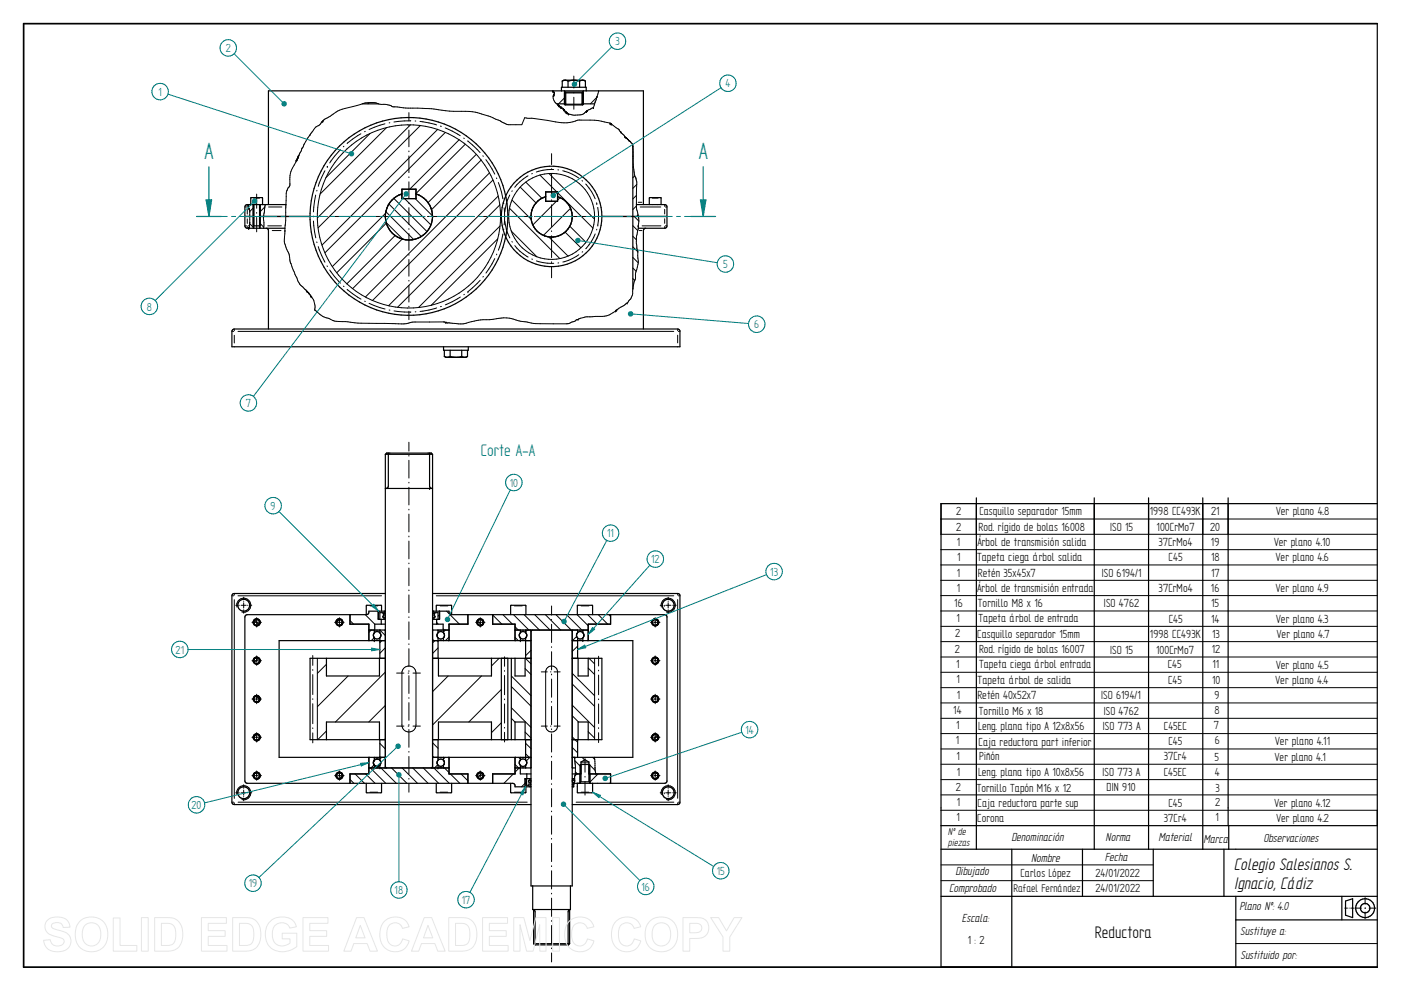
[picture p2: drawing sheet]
<svg xmlns="http://www.w3.org/2000/svg" width="594mm" height="420mm" viewBox="0 0 594 420" stroke-linecap="round" stroke-linejoin="round" font-family="sans-serif">
<path d="M584 10h-574v400h574" fill="none" stroke="#000" stroke-width=".72"/>
<g fill="none" stroke="#000" stroke-width=".51">
<path d="M238.1 38.5v-1.5h10.5v1.5M238.4 34.4a2.17 2.17 0 0 1 2.5 0M238.4 34.4l.7-.4h8.5l.6 .4M238.4 34.4v2.6M239.3 39.4h8M239.3 38.5l.3 .5M239.3 39.4v4.8M239.6 39h7.5M239.6 39l-.3 .4M239.9 39.4v4.6h-3.8M240.9 34.4v2.6M242.7 34l-1.8 .4"/>
<path d="M243 34l2.8 .4M245.8 34.4a2.17 2.17 0 0 1 2.4 0M245.8 34.4v2.6M246.8 39.4v4.6h5.4M247.1 39l.2 .4M247.3 38.5l-.2 .5M247.3 39.4v4.8M248.2 34.4v2.6M153.6 44h6.8M239.3 44.2h8M239.3 44.2l.3 .3h7.5l.2-.3M268.3 61.8v60.8"/>
<path d="M103.8 91.8h3.8M106.3 86.7v-2.7l.3-.2h4.7v2.9M107.4 86.7v8.8l.2 .3h2.5l.3-.3v-8.8M107.6 86.7v10.1M110.1 86.7v10.1M110.1 91.8h21.4M112.9 96.8l.7 .3 .2 .6v41.8M113.8 86.7v-48.2h159v48.2M121.2 86.7h-16.3l-.8 .3-.3 .8v8l.7 .9 16.3 .1M170.4 80.2h6v4h-6zM170.4 82.2a10 10 0 0 0-5.1 15.4 10 10 0 0 0 16.2 0 10 10 0 0 0-5.1-15.4M231.4 81.4h5v3.9h-5z"/>
<path d="M231.4 83.4a8.8 8.8 0 0 0-4.6 13.5 8.8 8.8 0 0 0 14.2 0 8.8 8.8 0 0 0-4.6-13.5M255.2 91.8h27.6M269.9 86.7h11.9l.8 .3 .2 .8v8l-.2 .7-.8 .3h-11.1M273.8 96.8l-.7 .3-.3 .6v41.8M275.3 86.7v-2.7l.3-.2h4.7v2.9M98.6 139.8l.7-.3h188.1l.9 .6v6.9h-190v-6.5zM188.1 147v1.5h10.5v-1.5M188.4 151.1l.7 .4h8.5l.6-.4M188.4 151.1a2.17 2.17 0 0 0 2.5 0M188.4 148.5v2.6M190.9 151.1l1.5 .4M190.9 148.5v2.6"/>
<path d="M192.7 151.5h.3M195.8 151.1l-2.5 .4M195.8 151.1a2.17 2.17 0 0 0 2.4 0M195.8 148.5v2.6M198.2 148.5v2.6M414 350.1v9.9M464 350.1v9.9M487 350.1v9.9M510 350.1v9.9M521 350.1v9.9M584 350.1h-185v59.9h185M399 360h185"/>
<path d="M429 360v50M459 360v20M489 360v20M519 360v20M399 380h185M524 380v30M524 390h60M569 380v10M570.6 382l3-1v8l-3-1z"/>
<circle cx="173.4" cy="91.8" r="41.9"/>
<circle cx="233.9" cy="91.8" r="21.3"/>
<circle cx="578.9" cy="385" r="2"/>
<circle cx="578.9" cy="385" r="4"/>
</g>
<g fill="none" stroke="#000" stroke-width=".42">
<path d="M234.4 38.5h.1M234.5 38.7h.1M234.5 38.6h.1M234.6 38.7h.1M234.6 38.7l.4 .5M235 39.2h.1M235 39.2l-.1 .9M239.3 38.5v5.5M239.6 39v5.5M243.3 32.3v5M243.3 39.1v.3M247.1 39v5.5"/>
<path d="M247.3 38.5v5.5M253.9 38.5l-.7 2.4M136.5 51.6h.1M136.5 51.6a5.1 5.1 0 0 1-2.8 2.5l-2.2 3a25 25 0 0 0-3.8 7l-1 1.8M136.6 51.6h.1M136.9 51.3h.1M136.9 51.3l-.3 .3M137 51.3l.7-.8 6.2-3.8 7.4-2a13.9 13.9 0 0 1 10.5-.4 8.8 8.8 0 0 1 5 1l5.3 .5 10.9 .3 7.6 1 6.7 .1a41.2 41.2 0 0 1 16.9 5.2l1.4 .5h5.7l1.2-3 1.4 .3a61.5 61.5 0 0 1 13.5 1.7 17.7 17.7 0 0 0 8.3-1 37.5 37.5 0 0 1 12.9 1.3h.1M153 56.7l-5.8 4.1M154.9 55.7l-.3 .1M156.5 43.5l-.5 .5M156.9 56.6l-18.6 18.7"/>
<path d="M163.2 52.5l-6.7 2.4M163.9 54.1l-28.1 28.2M165.3 52l-.3 .1M173.4 47.8v3.5M173.4 53v.3M173.4 55.2v7M174.1 52.9l-39.5 39.5M174.2 51.2l-7.2 .5M176 51.3h.3M178.1 51.5l7 1.5M178.3 53.2l-43.4 43.4M185.6 54.9l-49.1 49"/>
<path d="M186.8 53.5l.3 .1M188.8 54.2l6.3 3.3M188.8 56.1l-51 51.1M194.6 59.2a38.9 38.9 0 0 1 9.5 56.4 38.9 38.9 0 0 1-57 4.8M194.6 59.2a38.9 38.9 0 0 0-51.9 8.7 38.9 38.9 0 0 0 4.4 52.5M194.7 59.3l-21 20.9M196.6 58.5l.3 .2M198.3 59.8l5.3 4.9M234.7 40.4h.1M234.7 40.4a3.5 3.5 0 0 0 2.1 4M234.8 40.3h.1M234.8 40.2h.1"/>
<path d="M236.6 44.4h.1M236.8 44.5h.1M236.8 44.6h.1M236.9 44.7h.1M236.9 44.7h.2M237.1 44.9h.1M237.1 44.8h.1M237.1 44.9l.2 .1M237.3 45h.1M237.4 45h.1M237.4 45l.5 .4M237.9 45.5h.1"/>
<path d="M237.9 45.4h.1M238 45.5h.1M238 45.6h.1M238 45.6l.7 .3M238.8 46h.1M238.8 46l.2 .3M239 46.4h.1M239.1 46.5h.1M239.2 46.6h.1M239.2 46.5h.1M239.2 46.6l.4 .5M239.3 41.5l-2.5 2.5"/>
<path d="M239.6 47.1h.1M239.6 47.2h.1M239.6 47.2l.4 .3M240.1 47.5h.1M240.2 47.6h.1M240.2 47.7h.1M240.3 47.8h.1M240.3 47.8l.2 .1M240.5 47.9l.1 .1M240.6 48h.1M240.6 48l.4 .3M241.1 48.3h.1"/>
<path d="M243.3 41.2v5.1M248.5 47.2a6 6 0 0 1-6.2 1.4l-1.2-.3M248.6 47.2h.1M248.7 47.2h.1M248.7 47.1h.1M249.1 46.9l-.4 .2M249.1 46.8h.1M251.6 45.6h.1M251.6 45.6l-2.5 1.2M251.7 45.6h.1M253 41.3l-2.6 2.7M253.1 40.9l-1.4 4.7"/>
<path d="M253.2 40.9h.1M258.7 52.2h.1M258.7 52.5h.1M258.8 52.2l-.1 .3M258.8 52.5l.5 .2M259.3 52.7h.1M259.4 52.7l3 2.1 .9 1.2M263.3 56h.1M263.3 56l1.6 2M264.9 58h.1M264.9 58l.4 .3M265.3 58.3h.1"/>
<path d="M265.4 58.3l1.4 1.3M266.6 59.6h.1M266.8 59.6h.1M266.8 59.6l1.5 1.7 .1 1.9a35.1 35.1 0 0 0 1 11.9l.6 1.9v1.2M125.6 67.9h.1M125.6 67.9v.6a13.6 13.6 0 0 0-2.7 10.2l-.9 1.4-.6 1.9-.6 15.8M126 67.7h.1M126 67.2h.1M126 67.7l-.4 .2M126 67.2l.1 .5M126.1 67.1h.1M126.2 66.8h.1"/>
<path d="M126.2 66.8l.1 .3M126.2 66.8h.2M126.3 67.1h-.1M126.4 66.3h.1M126.4 66.3v.2M126.4 66.8h.1M126.6 66h.1M126.6 66l-.2 .2M137.8 72.4l-2.8 6.6M138.8 70.5h.1M138.8 70.5l-.1 .3M144.3 63.5l-4.5 5.6"/>
<path d="M145.8 62l-.2 .2M173.4 64v.3M173.4 66.1v7.1M173.4 75v.3M173.4 77.1v7.1M197.3 61.1l-20.9 20.9M202 65.4l-20.5 20.5M204 67.9l-21 21M204.8 66l.1 .3M206 67.7l3.8 6.1M207.6 73.3l-52.7 52.6M209 76.3l-51 51.1"/>
<path d="M210.5 75.4l.1 .3M211.3 77.4l2 6.9M220.6 79.3l6.7 6.7M223 77.2l6.8 6.9M223.9 74.5l-3.4 2.5-2.2 2.4M225.8 73.6l-.3 .1M228.9 74.2l7.2 7.2M232.8 73.6l19.3 19.3M233.9 71.8l-3.7 .4-2.8 .7M233.9 71.8l.9 .1M233.9 65.2v4.6M233.9 71.5v.4"/>
<path d="M233.9 73.7v9.2M236.6 72l.3 .1M238.6 72.4l2.5 .8 4.3 2.3M246.8 76.6l.3 .2M248.4 78l2.5 3.3 1.5 3M268.5 66.3l-.2 .1M268.6 70.7l-.3 .2M269.1 74.5l-.8 .9M270 78.2l-1.7 1.7M270 78.2l-.1 9.6 .9 4.9-.2 3M104.1 95.8h.5M104.1 87.8h.5"/>
<path d="M104.9 87v.5M104.9 88.8v2M104.9 92.8v1.9M104.9 96.1v.4M105 87.8h.2M105.1 95.8h.5M105.3 86.7l.6 3-.1 6.5M105.4 96.6h.1M105.5 96.5h.1M105.5 96.6h.1M105.6 88.4h.1M105.6 88.5h.1"/>
<path d="M105.6 96.4h.1M105.7 96.4h.1M105.7 96.3h.1M105.8 96.2h.1M105.9 94.8l1.7 1.8M107.3 91.8l.3 .3M107.4 86.7v10.1M107.6 88l-1.7 1.7M107.6 84h2.5M107.6 86.7v9.1M108.8 82.3v6M108.8 90.1v.3"/>
<path d="M108.8 92.2v6.1M110.1 94.5l1.7 1.8M110.1 86.7v9.1M110.4 86.7v10.1M111.8 91.8h.1M111.8 91.7h.1M111.8 91.8v5M112.3 87.8l-2.2 2.2M112.3 87.8l-.5 3.9M112.5 86.7l-.2 1.1M113.5 95.8h5.8M113.9 87.8h5.6"/>
<path d="M115.4 97.7h3.8M120.8 97.9h.1M120.8 97.9v1.2a13 13 0 0 0 1.8 8.7 31.8 31.8 0 0 0 5.2 13.4l2.1 2.2M131.6 91.8h5.1M132.9 91.6v.3M132.9 93.7l1 7.1M133.9 82.7l-1 7.1M134.4 80.7l-.1 .3M138.5 91.8h.3M140.6 91.8h10M152.4 91.8h.3M154.5 91.8h10"/>
<path d="M163.5 90.4l-22.6 22.6M163.6 89.7l11.8 11.9M163.8 94.4l7 7M163.8 94.6l-21 21.1M164.9 86.5l13.7 13.7M166.3 91.8h.3M167 84.1l14.1 14.1M167.5 99.9l-20.4 20.4M168.4 91.8h9M169.8 82.4l.6 .6M171.6 84.2l11.1 11.1M173.4 86v.3"/>
<path d="M173.4 88.1v7.1M173.4 96.9v.3M173.4 99v7.1M176.1 84.2l7.3 7.3M179.2 91.8h.3M181.3 91.8h8M191 91.8h.3M193.2 91.8h7.9M202.9 91.8h.3M205 91.8h8M211.3 83.1l-46.5 46.5M211.9 86.9l-43.3 43.4"/>
<path d="M212 95.8l-34.5 34.6M213.3 99.2l-2 6.9M213.6 86.1v.3M213.6 97.1v.3M213.8 88.1v7.2M214 91.6v.3M214.1 93.7a18.6 18.6 0 0 0 2.1 7.2M214.8 91.8h.3M216 88.3l21.4 21.3M216.1 82.7v.2a18.4 18.4 0 0 0-2 6.9M216.8 98l10.9 10.9M216.9 91.8h8"/>
<path d="M217.1 84.8l8.1 8.2M217.2 80.9l-.2 .3M226.7 91.8h.3M228.8 91.8h8M233.9 84.7v.3M233.9 86.8v9.3M233.9 97.9v.3M233.9 99.9v9.3M235.9 85.3l-10 10.1M236.4 81.7l15 15M237.5 83.8l-1.1 1.1M238.5 91.8h.3"/>
<path d="M239.6 98.4l6.7 6.7M240.7 91.8h7.9M241.6 95.9l6.8 6.8M241.9 88.3l-11.4 11.5M250.4 91.8h.3M252.4 99.2l-1.5 3-2.5 3.3M252.5 91.8h4M253 86l.1 .3M253.1 86.3h.1M253.1 97.2l-.1 .3M253.5 95.4h.1M253.5 88v.1a20 20 0 0 1 0 7.3"/>
<path d="M268.3 95.7l2.1 2M268.9 91.8l2 1.9M269.9 86.7h.1M269.9 82.8l-1.6 1.6M269.9 87.3l-1.6 1.6M270.4 97.7a18.6 18.6 0 0 0 .1 9M270.5 91.1l-.5 .7M270.6 95.7h.1M270.6 85.8h1.5M270.6 95.8l-.2 1.9M271.1 97.7h1.1M271.5 87.8h8.7"/>
<path d="M272.3 95.8h7.9M276.6 84h2.5M281.8 87v.5M281.8 88.8v1.9M281.8 92.8v1.9M281.8 96.1v.4M282.1 95.8h.5M282.1 87.8h.5M134.3 102.6l.1 .3M135 104.6l2.8 6.6M138.7 112.7l.1 .3M139.8 114.5l4.5 5.6"/>
<path d="M170.6 101.3l-21.1 21.1M173.4 107.9v.3M173.4 110v7.1M173.4 118.9v.3M203.6 118.8l-5.2 4.9M205 117.2l-.2 .2M209.8 109.6l-3.7 6.2M210.6 107.7v.3M211.1 101.3l-28.2 28.1M217.1 102.4l.1 .3M218.3 104.1a18 18 0 0 0 5.6 4.9M225.5 109.8l.3 .1"/>
<path d="M227.5 110.6l4.6 1h2.7M232.7 100.4l8.2 8.2M233.9 111v.3M233.9 113.1v4.7M236.9 111.5h-.3M245.4 108l-4.3 2.4-2.4 .7M247.1 106.7l-.3 .2M268.3 100.2l1.6 1.5M268.3 104.6l2.2 2.1M268.3 109.1l2.3 2.3M268.3 113.6l1.4 1.4M268.3 118.1l.8 .8"/>
<path d="M269.1 119l-.8 3.9a6.7 6.7 0 0 1-2.4 5.6M270.5 106.7l-.1 1.7a12 12 0 0 1-.9 7.5v2.1l-.4 1M99.3 139.7v.5M130 123.4h.1M130 123.4l.9 .8M131 124.2h.1M131 124.2l.7 1-.1 .3M131.7 125.6h.1M131.7 125.6l.5 .5a7.2 7.2 0 0 1 1.3 5.1v.2M133.5 131.4v.1M133.5 131.5h.1a12.3 12.3 0 0 0 6.6 3.9 9.2 9.2 0 0 0 6.3 1l5.3 .6 18.5 .3 5.3-.8 13.2 .2M145.6 121.3l.3 .2"/>
<path d="M147.2 122.7l5.9 4.1M154.6 127.7l.3 .1M156.5 128.6l6.8 2.4M165 131.4l.3 .1M167.1 131.8l7.1 .5M173.4 121v7.1M173.4 129.8v.4M173.4 132v3.5M176.1 132.2h.3M185.2 130.6l-7.1 1.4M186.9 130h.1M187.1 129.9l-.2 .1"/>
<path d="M188.9 136.7h.1M195.2 125.9l-6.4 3.3M196.9 124.8l-.2 .2M198.4 123.7h.1M245.1 135.5l-3.7 1.6-1.2 .2-13.1-.1-6.3-1a18.8 18.8 0 0 0-12.5-.7 31.8 31.8 0 0 0-11.1 1.7l-2.7 .1-5.6-.6M245.1 135.4h.1M261 131.9l-3.3 1.9-2.3 .4h-2.9a15.7 15.7 0 0 0-7.1 1.1l-.3 .1M261 131.9h.1M261.4 131.7l-.4-.1v.3M261.4 131.6h.1M265.9 128.5l-4.5 3.1M265.9 128.5h.1"/>
<path d="M287.4 139.7v.5M98.6 140.5h.5M99.3 142.2v3.2M100.9 140.5h184.8M287.4 142.1v3.3M287.6 140.5h.5M399 373.4h90M399 366.7h90M570.2 385h1.2M572 385h.1M572.8 385h1.2M574.5 385h2.8"/>
<path d="M578.8 385h.3M578.9 380.5v2.9M578.9 384.9v.2M578.9 386.7v2.8M580.6 385h2.8M524 400h60"/>
<circle cx="233.9" cy="91.7" r="18.2"/>
</g>
<circle cx="268.3" cy="61.9" r=".17" fill="#000"/>
<g fill="none" stroke="#007f7f" stroke-width=".42">
<path d="M88.6 91.8h7.8M98.2 91.8h1.7M101.7 91.8h15.6M119.2 91.8h1.7M122.6 91.8h15.7M140.1 91.8h1.7M143.6 91.8h15.7M161.1 91.8h1.7M164.6 91.8h15.6M182 91.8h1.7M185.5 91.8h15.7M203 91.8h1.7"/>
<path d="M206.5 91.8h15.7M223.9 91.8h1.8M227.5 91.8h15.6M244.9 91.8h1.7M248.4 91.8h15.7M265.9 91.8h1.7M269.4 91.8h15.6M286.8 91.8h1.7M290.3 91.8h7.9"/>
</g>
<path d="M88.6 70.7v21.1h5.2M292.9 91.8h5.3" fill="none" stroke="#007f7f" stroke-width=".51"/>
<path d="M87.4 84.8h2.3l-1.1 7z" fill="#007f7f"/>
<path d="M298.2 70.7v21.1M87.4 84.8h2.3l-1.1 7z" fill="none" stroke="#007f7f" stroke-width=".51"/>
<path d="M297 84.8h2.3l-1.1 7z" fill="#007f7f"/>
<path d="M83.3 91.8h5.3M297 84.8h2.3l-1.1 7zM298.2 91.8h5.2" fill="none" stroke="#007f7f" stroke-width=".51"/>
<g fill="none" stroke="#000" stroke-width=".42">
<path d="M163.9 192.1h1.5M173.4 187.5v3.8M173.4 193.1v.3M173.4 195.2v7.5M181.4 192.1h1.5M173.4 204.5v.3M173.4 206.6v7.5M173.4 215.9v.3M173.4 218v7.5M173.4 227.3v.3M173.4 229.4v7.5M173.4 238.7v.3"/>
<path d="M98.6 252.6h.5M99.3 251.8v.5M99.3 254.3v84.2M99.9 256.6h1.1M100.5 257.4a3 3 0 0 1 2.6-3.8 3 3 0 0 1 3.2 3.3 3 3 0 0 1-3.7 2.6M100.9 252.6h60.9M101.6 256.6h.1M102.3 256.6h2.1M103.3 253.2v1.1M103.3 254.9v.1M103.3 255.6v2.1M103.3 258.2v.1"/>
<path d="M103.3 258.9v1.1M105 256.6h.1M105.7 256.6h1.1M156.9 256.9h3.3M160.9 259.1l-.5 .6M163.1 259.2h.3M173.4 240.8v7.5M173.4 250.1v.3M173.4 252.2v7.6M183.4 259.2h.3M185 252.6h100.7M186.6 256.9h3.3"/>
<path d="M189.4 259.1l5.4 5.5M218.1 256.9h3.3M233.9 256.9v3.9M246.4 256.9h3.3M279.9 256.6h1.1M280.5 257.4a2.99 2.99 0 0 1 2.6-3.8 2.99 2.99 0 0 1 3.2 3.3 2.99 2.99 0 0 1-3.7 2.6M281.7 256.6h.1M282.3 256.6h2.1M283.3 253.2v1.1M283.3 254.9v.1M283.3 255.6v2.1M283.3 258.2v.1"/>
<path d="M283.3 258.9v1.1M285 256.6h.1M285.7 256.6h1.1M287.4 251.8v.5M287.4 254.2v84.3M287.6 252.6h.5M399 259h185M106.8 263.9h.7M107.9 263.9h.1M108 263.1l1.6 1.6M108.1 263a1.18 1.18 0 0 1 1.9 .6 1.18 1.18 0 0 1-1.5 1.4M108.1 263l-.4 1.2"/>
<path d="M108.1 262.6l-.5 .5M108.1 262.6a1.49 1.49 0 0 1 2.2 1.1 1.49 1.49 0 0 1-1.8 1.6M108.1 262.6l-.6 .7-.1 .9M108.2 263.9h1.3M108.8 262.9h.1M108.8 264.8h.1M108.8 279.1h.1M108.8 261.9v.6M108.8 263.3v1.2M108.8 265.2v.7M108.8 278.1v.7M108.8 279.5v1.2"/>
<path d="M109.5 279.1l-1.7 1.7M109.8 263.9h.1M110.2 263.9h.7M132.6 277.9v4.2M134.6 279.1v34.5M141.9 263.9h.7M142.4 264.2a1.5 1.5 0 0 1 1.3-1.9 1.5 1.5 0 0 1 1.7 1.6 1.5 1.5 0 0 1-1.9 1.4M143 263.9h.1M143.3 263.9h1.2M143.3 262.5l.2 .2M143.5 262.7l-.6 .6-.2 .9M143.9 262.9h.1"/>
<path d="M143.9 264.8h.1M143.9 261.9v.6M143.9 263.3v1.2M143.9 265.2v.7M143.9 262.7l-1.2 1.2M144 262.7a1.15 1.15 0 0 1 1 1.5M144 262.7h-.5M144.9 263.9h.1M145 264.2a1.14 1.14 0 0 1-1.4 .8M145.1 264.2l.2 .3M145.3 263.9h.6M148.4 263.1l1.5 1.5"/>
<path d="M154.9 260.6l4 4M157.4 267.1l-1 1M158.7 270.3l-1.3 1.3M159.3 267.2h1.1M159.3 271.6h1.1M161.1 267.1l2.3 2.4M161.1 271.4l.2 .2M161.9 271.6l-.8 .9M163.4 274.6l-2.3 2.4M173.4 261.5v.3M173.4 263.7v7.4M173.4 273v.3"/>
<path d="M173.4 275v7.6M183.4 271.1l.5 .5M184.4 271.6l-1 1M185.2 263.9l.6 .7M185.8 274.7l-2.4 2.4M186.3 267.2h1.1M186.3 271.6h1.1M186.4 260.6l-.6 .6M187.9 266.7l.4 .4M188.9 267.1l-.9 .8M190.4 270.1l-1.5 1.5M201.7 263.9h.6"/>
<path d="M202.2 264.2a1.49 1.49 0 0 1 1.3-1.8 1.49 1.49 0 0 1 1.6 1.6 1.49 1.49 0 0 1-1.8 1.3M202.6 263.4l1.5 1.5M202.6 263.3a1.19 1.19 0 0 1 1.9-.3 1.19 1.19 0 0 1-.3 1.9M202.6 263.3l-.1 .9M202.7 263.9h.1M203.1 263.9h1.2M203.7 262.9h.1M203.7 264.8h.1M203.7 261.9v.6M203.7 263.3v1.2M203.7 265.2v.7M204.2 264.9l-.8 .1"/>
<path d="M204.6 263.9h.1M205 263.9h.6M208.9 260.7l3.9 3.9M211.7 279.1l-3.3 3.3M213.3 260.6l4 4M213.9 278.5v4M217.8 260.6l6.5 6.5M218.3 279.1l.1 .1M218.4 270.2l1.4 1.4M218.4 265.7l1.4 1.4M221.2 267.2h1.1M221.2 271.6h1.1"/>
<path d="M222.2 260.6l6.6 6.5M222.8 279.1l2.4 2.4M223.7 267.1l-.8 .8M225.2 275.7l-2.3 2.3M225.2 267.3h.2M226.7 260.6l6.5 6.5M231.3 260.6l6.4 6.5M233.9 262.6v.3M233.9 264.7v7.7M233.9 274.2v.3M233.9 276.3v7.7M235.7 260.6l6.5 6.5"/>
<path d="M240.2 260.6l6.5 6.5M242.4 267.3h.1M244.5 269.8l-1.7 1.8M244.7 260.6l4.7 4.7M244.9 273.9l-2.3 2.3M245.5 267.2h1M245.5 271.6h1M249.2 260.6l4 4M249.8 279.1l2.3 2.4M252.1 279.1v34.5M253.7 260.6l4 4M253.8 278.2v4.2"/>
<path d="M258.2 260.6l.7 .7M275.8 263.9h.7M276.4 264.2a1.49 1.49 0 0 1 1.3-1.8 1.49 1.49 0 0 1 1.6 1.6 1.49 1.49 0 0 1-1.9 1.3M276.9 263.9h.1M277.2 263.9h1.3M277.8 279.1h.1M277.8 262.9h.1M277.8 264.8h.1M277.8 261.9v.6M277.8 263.3v1.2M277.8 265.2v.7M277.8 278.1v.7"/>
<path d="M277.8 279.5v1.2M278.3 262.8l.6 .6M278.8 263.9h.1M278.9 263.4a1.18 1.18 0 0 1-.2 1.2 1.18 1.18 0 0 1-1.2 .4M278.9 263.4a1.19 1.19 0 0 0-1.5-.7 1.19 1.19 0 0 0-.7 1.5M279.2 263.9h.7M399 278.6h185M399 272h185M399 265.6h185M106.8 280.1h.7M106.8 296.4h.7M107.4 280.5a1.49 1.49 0 0 1 1.3-1.9 1.49 1.49 0 0 1 1.6 1.6 1.49 1.49 0 0 1-1.8 1.4"/>
<path d="M107.4 296.8a1.49 1.49 0 0 1 1.3-1.9 1.49 1.49 0 0 1 1.6 1.6 1.49 1.49 0 0 1-1.8 1.3M107.7 296.7a1.19 1.19 0 0 1 1-1.5 1.19 1.19 0 0 1 1.3 1.3 1.19 1.19 0 0 1-1.5 1M107.7 280.4a1.19 1.19 0 0 1 1-1.5 1.19 1.19 0 0 1 1.3 1.3 1.19 1.19 0 0 1-1.5 1.1M107.9 280.1h.1M107.9 296.4h.1M108.2 280.1h1.3M108.2 296.4h1.3M108.7 295.2l1.3 1.3M108.8 281.1h.1M108.8 295.4h.1M108.8 297.3h.1M108.8 281.5v.6"/>
<path d="M108.8 294.3v.7M108.8 295.7v1.3M108.8 297.7v.7M109.8 280.1h.1M109.8 296.4h.1M110.2 280.1h.7M110.2 296.4h.7M132.6 283.9v.3M132.6 286v8.5M132.6 296.2v.3M132.6 298.4v8.4M138.4 281.6l-3.8 3.9"/>
<path d="M147.6 286.6l-13 13M163.4 284.9l-21.2 21.2M163.4 299.1l-7 7M168.2 285.4h3.1M171.5 283a3 3 0 0 1 3.2-.3 3 3 0 0 1 1.7 2.7v21.9a2.98 2.98 0 0 1-3 3 2.98 2.98 0 0 1-3-3v-21.9l.3-1.3zM173.1 285.4h.2M173.4 284.4v.3M173.4 286.5v7.5M173.4 295.8v.3M173.4 297.9v7.5M175.1 285.4h3.2M190 286.6l-6.6 6.6"/>
<path d="M204.2 286.6l-20.8 20.8M212.6 292.3l-13.8 13.8M213.9 284.3v.3M213.9 286.4v8.2M213.9 296.3v.4M213.9 298.4v8.2M216.8 286.6l8.4 8.3M216.8 291.1l8.4 8.3M222.7 283.5l2.5 2.5M229.5 284.9h2.6M232.1 283.1a2.51 2.51 0 0 1 2.8-.5 2.51 2.51 0 0 1 1.5 2.3v22.9a2.52 2.52 0 0 1-2.5 2.5 2.52 2.52 0 0 1-2.5-2.5v-22.9zM233.4 284.9h.2"/>
<path d="M233.9 285.8v.3M233.9 287.9v7.7M233.9 297.4v.3M233.9 299.5v7.8M234.9 284.9h2.6M242.6 285.5l9.5 9.5M242.6 299l9.5 9.4M242.6 290l9.5 9.5M249.4 283.3l2.7 2.7M253.8 284.1v.3M253.8 286.2v8.4M253.8 296.3v.3"/>
<path d="M253.8 298.4v8.3M275.8 280.1h.7M275.8 296.4h.7M276.4 280.5a1.49 1.49 0 0 1 1.3-1.9 1.49 1.49 0 0 1 1.6 1.6 1.49 1.49 0 0 1-1.9 1.4M276.4 296.8a1.49 1.49 0 0 1 1.3-1.9 1.49 1.49 0 0 1 1.6 1.6 1.49 1.49 0 0 1-1.9 1.3M276.6 296.1l-.3 .3M276.7 296.7a1.19 1.19 0 0 1 1-1.5 1.19 1.19 0 0 1 1.3 1.3 1.19 1.19 0 0 1-1.5 1M276.7 280.4a1.19 1.19 0 0 1 1-1.5 1.19 1.19 0 0 1 1.3 1.3 1.19 1.19 0 0 1-1.5 1.1M276.9 296.4h.1M276.9 280.1h.1M277.2 280.1h1.3M277.2 296.4h1.3"/>
<path d="M277.8 295.4h.1M277.8 297.3h.1M277.8 281.1h.1M277.8 281.5v.6M277.8 294.3v.7M277.8 295.7v1.3M277.8 297.7v.7M277.9 294.9l-.3 .3M278.8 296.4h.1M278.8 280.1h.1M279 280.2l-1 1.1M279.2 280.1h.7"/>
<path d="M279.2 296.4h.7M399 298h185M399 291.5h185M399 285h185M106.8 312.6h.7M107.5 312a1.5 1.5 0 0 1 1.9-.8 1.5 1.5 0 0 1 .9 1.9 1.5 1.5 0 0 1-1.8 1M107.5 312l-.1 1M107.5 312l.2 .2M107.7 312.9a1.2 1.2 0 0 1 1-1.5 1.2 1.2 0 0 1 1.3 1.3 1.2 1.2 0 0 1-1.5 1.1M107.9 312.6h.1M108.2 312.6h1.3M108.6 311.4l-.9 1"/>
<path d="M108.8 311.7h.1M108.8 313.6h.1M108.8 310.6v.6M108.8 312v1.2M108.8 313.9v.7M109.3 313.7l.2 .2M109.8 312.6h.1M110.2 312.6h.7M132.6 308.6v.3M132.6 310.7v4.3M138.4 309.9l-3.7 3.7M161.1 315.2l2.3 2.3"/>
<path d="M163.4 313.2l-.4 .4M168.2 307.8h3.1M173.1 307.8h.2M173.4 307.2v.3M173.4 309.3v7.5M173.4 318.6v.3M175.1 307.8h3.2M183.4 314.9l2.4 2.3M212.6 306.5l-4.2 4.1M213.9 308.4v.3M213.9 310.5v4.1M216.8 300.1l8.4 8.3"/>
<path d="M216.8 313.5l.1 .1M216.8 304.5l1.6 1.7M222.7 310.4l2.5 2.5M222.9 315.1l2.3 2.3M222.9 319.6l1.5 1.5M229.5 307.8h2.6M233.4 307.8h.2M233.9 309v.3M233.9 311.1v7.8M234.9 307.8h2.6M242.6 312.4l2.3 2.3M242.6 303.4l2.7 2.7"/>
<path d="M242.6 316.9l2.3 2.3M249.4 310.2l2.7 2.7M253.8 308.5v.4M253.8 310.6v4.2M275.8 312.6h.7M276.4 313a1.51 1.51 0 0 1 1.3-1.9 1.51 1.51 0 0 1 1.6 1.7 1.51 1.51 0 0 1-1.9 1.3M276.7 312.9a1.2 1.2 0 0 1 1-1.5 1.2 1.2 0 0 1 1.3 1.3 1.2 1.2 0 0 1-1.5 1.1M276.9 312.6h.1M277.2 312.6h1.3M277.4 311.2l.2 .2M277.8 311.7h.1M277.8 313.6h.1"/>
<path d="M277.8 310.6v.6M277.8 312v1.2M277.8 313.9v.7M278.8 312.6h.1M278.8 311.9l-1.7 1.7M279 312.9l.3 .2M279.2 312.6h.7M399 317.5h185M399 311h185M399 304.5h185M99.9 336.1h1.1M100.5 336.9a3 3 0 0 1 2.6-3.8 3 3 0 0 1 3.3 3.3 3 3 0 0 1-3.8 2.6"/>
<path d="M101.6 336.1h.1M102.3 336.1h2.1M103.3 332.7v1.1M103.3 334.4v.1M103.3 335.1v2M103.3 337.7v.1M103.3 338.4v1.1M105 336.1h.1M105.7 336.1h1.1M106.8 328.8h.7M107.4 329.2a1.49 1.49 0 0 1 1.3-1.8 1.49 1.49 0 0 1 1.6 1.6 1.49 1.49 0 0 1-1.8 1.3M107.7 329.2a1.19 1.19 0 0 1 1-1.6 1.19 1.19 0 0 1 1.3 1.3 1.19 1.19 0 0 1-1.5 1.1"/>
<path d="M107.9 328.8h.1M108.2 329.9l-.2 .2M108.2 328.8h1.3M108.8 327.9h.1M108.8 329.8h.1M108.8 326.9v.6M108.8 328.3v1.1M108.8 330.2v.6M109.8 328.8h.1M110.1 328l-.3 .2M110.2 328.8h.7M141.9 328.8h.7"/>
<path d="M142.4 328.9l.4 .4M142.4 329.2a1.5 1.5 0 0 1 1.3-1.9 1.5 1.5 0 0 1 1.7 1.6 1.5 1.5 0 0 1-1.9 1.4M142.7 329.2a1.21 1.21 0 0 1 1-1.6 1.21 1.21 0 0 1 1.4 1.3 1.21 1.21 0 0 1-1.5 1.1M143 328.8h.1M143.3 328.8h1.2M143.5 330l.3 .3M143.9 327.9h.1M143.9 329.8h.1M143.9 326.9v.6M143.9 328.3v1.1M143.9 330.2v.6M144.9 328.8h.1"/>
<path d="M145.1 328.8l-1.2 1.2M145.3 328.8h.6M148.4 330.5l1.7 1.6M150.6 328.1l4 4M155.1 328.1l3.9 4M156.9 335.9h3.3M157 325.6l6.6 6.5M158.7 324.3l-1.4 1.3M159.3 321.1h1.1M159.3 325.5h1.1M161.1 320.8l.2 .3M161.5 325.6l6.6 6.5"/>
<path d="M161.8 321.1l-.7 .8M163.5 325.5h.1M166 325.6l6.5 6.5M170.5 325.6l6.5 6.5M173.4 320.7v7.5M173.4 330v.3M173.4 332.1v3.8M175 325.6l6.5 6.5M179.5 325.6l6.5 6.5M183.1 325.5h.2M183.4 320.6l.5 .5M184 325.6l6.5 6.5"/>
<path d="M185.6 324.2l-1.3 1.4M186.3 321.1h1.1M186.3 325.5h1.1M186.6 335.9h3.3M188.5 325.6l1.9 1.9M188.8 321.1l-.8 .7M191 328.1l4 4M195.5 328.1l2.9 2.9M201.7 328.8h.6M202.2 329.2a1.49 1.49 0 0 1 1.3-1.8 1.49 1.49 0 0 1 1.6 1.6 1.49 1.49 0 0 1-1.8 1.3M202.7 328.8h.1M203.1 328.8h1.2"/>
<path d="M203.7 327.9h.1M203.7 329.8h.1M203.7 326.9v.6M203.7 328.3v1.1M203.7 330.2v.6M203.7 327.4l.3 .3M204.4 327.9l-1.7 1.7M204.6 328.8h.1M204.8 328.4v.4a1.16 1.16 0 0 1-1.4 1.2M204.8 328.4a1.19 1.19 0 0 0-1.5-.7 1.19 1.19 0 0 0-.8 1.5M204.8 328.5l.3 .3M205 328.8h.6"/>
<path d="M217.7 328.1l-4 4M218.1 335.9h3.3M218.4 324.1l1.5 1.5M219.9 321.1l.8 .8M220.2 325.6l-1.8 1.8M221.2 321.1h1.1M221.2 325.5h1.1M223.3 331.5l-2.2 2.1M224.7 321.1l-1.5 1.5M224.8 333.5h.4M233.9 320.6v.4M233.9 322.7v7.8"/>
<path d="M233.9 332.3v.3M233.9 334.3v7.8M242.6 333.5h.4M243.4 331.9h.1M243.4 331.9l-.1 1.7M243.5 331.6v.1M243.7 321.2h.1M243.7 321.1h.1M243.7 321.2l.3 6.9-.6 3.7M243.7 322.5l2.7 2.7M244 327.2l.8 .9M244.6 328.1l-.9 .9"/>
<path d="M246 324.1v4M246.4 335.9h3.3M246.4 324.1v7.4M246.8 321.1l1.1 1.1M248.1 321.6v5.8M248.1 329.2v.3M248.1 331.3v5.8M249.7 324.1v7.4M249.7 324l2.7 2.6M250.1 324.1v4M251.3 321.1l.9 .8M252 321.1l.3 5.5 .4 1.5"/>
<path d="M253.6 328.1l-3.4 3.5M258.9 331.8l-.3 .3M275.8 328.8h.7M276.5 328.3l.2 .2M276.5 328.3a1.49 1.49 0 0 1 2.4-.5 1.49 1.49 0 0 1-.5 2.4M276.5 328.3l-.1 .9M276.7 329.2a1.19 1.19 0 0 1 1-1.6 1.19 1.19 0 0 1 1.3 1.3 1.19 1.19 0 0 1-1.5 1.1M276.9 328.8h.1M277.2 328.8h1.3M277.8 327.9h.1M277.8 329.8h.1M277.8 326.9v.6"/>
<path d="M277.8 328.3v1.1M277.8 330.2v.6M278.2 330l.2 .2M278.4 330.2l-1 .1M278.8 328.8h.1M279.2 328.8h.7M279.9 336.1h1.1M280.5 336.9a3 3 0 0 1 2.6-3.8 3 3 0 0 1 3.2 3.3 3 3 0 0 1-3.7 2.6M281.7 336.1h.1M282.3 336.1h2.1M283.3 332.7v1.1M283.3 334.4v.1"/>
<path d="M283.3 335.1v2M283.3 337.7v.1M283.3 338.4v1.1M285 336.1h.1M285.7 336.1h1.1M399 337h185M399 330.5h185M399 324h185M98.6 340.1h.5M99.3 340.4v.4M101 340.1h122.6M233.9 343.9v.3"/>
<path d="M233.9 345.9v7.8M233.9 355.5v.3M233.9 357.6v7.7M244.3 340.1h41.4M287.4 340.4v.4M287.6 340.1h.5M399 343.5h185M233.9 367.1v.3M233.9 369.2v7.7M233.9 378.7v.3M233.9 380.8v7.7M233.9 390.3v.3"/>
<path d="M233.9 392.4v7.7M233.9 401.9v.3M233.9 404v3.8"/>
</g>
<g fill="none" stroke="#000" stroke-width=".51">
<path d="M163.4 192.6h20M163.4 192.6l-.1 133M163.4 192.6l.5-.5h19l.5 .5M164.7 192.1v14l-.3 .7-.7 .3M182.2 192.1v14l.2 .7 .8 .3M183.4 192.6l.2 133M163.4 207.1h20M160.4 259.1v3.5h3M160.6 259.1l-.2 .1M161.8 259.1l-.1-2.4-6.1-.1-.3 .3v3.7M163 259.1l.1 1M163.4 259.1h-7l-.1 .9-.9 .6h-50.5l-.8 .3-.3 .7v69.5l.3 .7 .8 .3h112.5l.9 .6 .1 .9h6.8"/>
<path d="M163.4 251.6h-64.1l-.7 .3-.3 .7v87.5l.3 .7 .7 .3h125.9M183.4 259.1h7l.1 .9 .9 .6h90.4l.8 .3 .2 .7v69.9l-1 .6h-38.4M183.4 251.6h104l.9 .6v88.3l-.9 .6h-44.8M183.8 259.1l-.1 1M185 259.1l.1-2.4 6.2-.1 .2 .3v3.7M186.3 259.1l.1 .1M186.4 259.1v3.5h-3M399 259v91.1M414 259v91.1M487 259v91.1M520.8 259v91.1M138.4 279.1v7.5h22.5v-7.5"/>
<path d="M148.4 260.6v4h8v7M156.4 267.1h7M156.4 271.4l.1 .2M156.5 267.1l-.1 .2M158.5 268.6l-.2 1 .4 .9v1.1M158.7 267.2l-.2 1.4M160.4 262.4l.1 .2M161.1 267.2v1.1l.4 .8-.4 1.4v8.6M161.7 262.6v2M163.1 260.1h.3M163.1 260.1l.3 1.5-.3 .4M163.3 267.1l.1 .2"/>
<path d="M163.4 271.6h-45v49.5h45M163.4 262h-.7l-.4-.4 .4-.5-.2-1.3h-1.4v2.8M163.4 271.4l-.1 .2M163.4 279.1h-31.9v34.5h31.9M163.4 264.6h-4.5v2.5M183.4 271.6h41.8M183.4 267.1h7M183.4 262h.7l.4-.4-.4-.5 .2-1.3h1.5v2.8M183.4 271.4l.2 .2M183.4 279.1h41.8M183.4 264.6h4.5v2.5M183.4 260.1h.3"/>
<path d="M183.6 267.1l-.2 .2M183.7 260.1l-.3 1.5 .3 .4M185.2 262.6v2M185.3 269.6l.5 .9v8.6M185.5 268.6a1.6 1.6 0 0 1 2.5-.4 1.6 1.6 0 0 1-.4 2.6 1.6 1.6 0 0 1-2.3-1.2M185.5 268.6l-.2 1M185.8 267.2l-.3 1.4M185.9 279.1v7.5h22.5v-7.5M186.4 262.4l-.1 .2M188.1 267.1l-.1 1.2 .5 .8-.5 1.4 .1 1.1M190.2 267.1l.2 .2M190.4 271.4l-.2 .2"/>
<path d="M198.4 260.6v4h-8v7M208.9 260.6v4h9.5v7M212.6 279.1v34.5M215.3 279.1v34.5M216.5 260.6v-3.7l.3-.3 6.1 .1 .1 3.9M216.8 279.1v34.5M218.4 271.4l.2 .2M218.4 279.1v7.5h4.3v-7.5M218.4 267.1h31M218.6 267.1l-.2 .2M220.7 267.2v1M220.7 270.5v1.1"/>
<path d="M220.7 268.2a1.59 1.59 0 0 1 2.2 0 1.59 1.59 0 0 1 0 2.3 1.59 1.59 0 0 1-2.2 0M220.7 268.2a1.55 1.55 0 0 0 0 2.3M222.9 271.6h.1M223 267.1l-.1 1.1a1.59 1.59 0 0 1 0 2.3v8.6M225 267.1l.2 108.5h17.4l.2-108.5M225.2 271.4l-.2 .2M225.7 267.1l-.5 .5M242.1 267.1l.5 .5M242.6 271.6h25.7v49.5h-25.7M242.6 271.4l.2 .2M242.6 279.1h12.6v34.5h-12.6M244.8 260.6v-3.7l.3-.3 6.1 .1 .1 3.9"/>
<path d="M244.8 267.1l.1 .1M244.9 268.2a1.59 1.59 0 0 1 2.3 0 1.59 1.59 0 0 1 0 2.3 1.59 1.59 0 0 1-2.3 0M244.9 268.2a1.65 1.65 0 0 0 0 2.3M244.9 271.6h-.1M244.9 267.2v1M244.9 270.5v8.6M245.1 279.1v7.5h4.3v-7.5M247.1 267.2v1a1.59 1.59 0 0 1 0 2.3v1.1M249.3 267.1l.1 .2M249.4 271.4l-.1 .2M258.9 260.6v4h-9.5v7M138.4 313.6v-7.5h22.5v7.5"/>
<path d="M161.1 313.6v8.6M183.4 313.6h41.8M185.8 313.6v8.6l-.3 .5M185.9 313.6v-7.5h22.5v7.5M218.4 313.6v-7.5h4.3v7.5M222.9 313.6v8.6a1.53 1.53 0 0 1 0 2.3l.1 1.1M244.9 313.6v7.5M245.1 313.6v-7.5h4.3v7.5M155.3 332.1v3.8l.3 .2 6.1-.1 .1-3.9M156.4 321.1v7h-8v4M156.4 325.6h34M156.4 325.5l.1 .1"/>
<path d="M156.5 321.1l-.1 .2M158.5 322.6v1.5M158.5 324.1l.2 1.4M158.5 322.6a1.56 1.56 0 0 1 2.3-.5 1.56 1.56 0 0 1 .1 2.4 1.56 1.56 0 0 1-2.4-.4M158.5 324.1a1.61 1.61 0 0 0 2.6 .3M158.7 321.1l-.2 1.6M160.3 321.9a1.61 1.61 0 0 0-1.8 .7M160.6 321.9l.5 .3M161.1 324.4v1.1M161.1 322.2l.4 .9-.4 1.3M163.3 321.1l.1 .2M163.4 325.1l.5 .5"/>
<path d="M183.4 321.1h41.8M183.4 325.1l-.5 .5M183.6 321.1l-.2 .2M185 332.1v3.8l.2 .2 6.2-.1 .1-3.9M185.4 323.1l.1 1M185.5 324.1l.3 1.4M188.1 321.1l-.1 1.1 .5 .9-.5 1.3 .1 1.2M190.2 321.1l.2 .2M190.4 321.1v7h8v4M190.4 325.5l-.2 .1M216.5 332.1v3.8l.3 .2h6l.2-.2v-2.3M218.4 321.1v7h-9.5v4"/>
<path d="M218.4 325.5l.2 .1M218.4 325.6h6.8M218.6 321.1l-.2 .2M220.4 322.6a1.58 1.58 0 0 0 .3 1.9M220.4 322.6a1.6 1.6 0 0 1 2.3-.6 1.6 1.6 0 0 1 .4 2.3 1.6 1.6 0 0 1-2.4 .2M220.6 325.6v2.5h4.6M220.7 321.1v1.1l-.3 .4M220.7 324.5v1M222.7 333.5l.1 .1M222.8 330.1l-.1 .2M223 321.1h-.1M223.3 330.1v2.9l.9-.1 .2-1.3-.3-.5 .3-.4h.8"/>
<path d="M223.4 328.1v2M224.8 332.7h.4M224.8 332.7l-.1 .9M224.9 330.7l.3 .4-.4 1.6M225 321.1l.2 .2M225.2 325.5l-.2 .1M225.2 330.1h-2.5v3.5M242.6 325.6h1.4M242.6 325.5l.2 .1M242.6 330.1h1.1M242.6 333.6h.7M242.6 332.7h.4"/>
<path d="M242.6 330.7h.8l.3 .4M242.8 321.1l-.2 .2M242.9 330.7l-.3 .4 .4 1.6M243 332.7l.1 .9M243.5 331.6l-.1 .3M244.8 332.1v3.8l.3 .2 6.1-.1 .1-3.9M245.9 328.1v4M246 324.1h4.1M246 331.5h4.1M246.4 323.1v5h-3.8M246.4 323.1l1.7-1 1.6 1M246.4 323.1h3.3"/>
<path d="M246.4 324.1l-.4 .4v7.6M249.7 324.1l.4 .4v7.6M249.7 323.1v5h9.2v4M250.2 328.1v4M584 343.5v6.6M225.9 375.6v10M241.9 375.6v10M225.9 385.6h16M225.9 385.6l.7 .3 .3 .7v14M226.3 385.7v14.4M241.5 385.7v14.4M241.9 385.6l-.7 .3-.3 .7v14"/>
<path d="M226.3 400.1h15.2M226.3 400.1l.4 .5h14.4l.4-.5"/>
<circle cx="103.4" cy="256.6" r="2.51"/>
<circle cx="283.3" cy="256.6" r="2.53"/>
<circle cx="108.8" cy="263.9" r="1.5"/>
<circle cx="108.9" cy="263.9" r="1.23"/>
<circle cx="143.9" cy="263.9" r="1.23"/>
<circle cx="143.9" cy="263.8" r="1.5"/>
<circle cx="159.9" cy="269.4" r="1.58"/>
<circle cx="203.6" cy="263.9" r="1.23"/>
<circle cx="203.7" cy="263.9" r="1.5"/>
<circle cx="277.8" cy="263.9" r="1.5"/>
<circle cx="277.9" cy="263.9" r="1.23"/>
<circle cx="108.8" cy="280.1" r="1.5"/>
<circle cx="108.8" cy="296.4" r="1.5"/>
<circle cx="108.9" cy="296.3" r="1.22"/>
<circle cx="108.9" cy="280.1" r="1.24"/>
<circle cx="277.8" cy="280.1" r="1.5"/>
<circle cx="277.8" cy="296.3" r="1.51"/>
<circle cx="277.8" cy="296.3" r="1.22"/>
<circle cx="277.9" cy="280.1" r="1.24"/>
<circle cx="108.8" cy="312.6" r="1.5"/>
<circle cx="108.9" cy="312.6" r="1.22"/>
<circle cx="277.8" cy="312.6" r="1.5"/>
<circle cx="277.8" cy="312.6" r="1.22"/>
<circle cx="103.4" cy="336.1" r="2.51"/>
<circle cx="108.8" cy="328.9" r="1.22"/>
<circle cx="108.8" cy="328.9" r="1.51"/>
<circle cx="143.9" cy="328.9" r="1.5"/>
<circle cx="143.9" cy="328.8" r="1.23"/>
<circle cx="186.9" cy="323.4" r="1.55"/>
<circle cx="203.6" cy="328.9" r="1.5"/>
<circle cx="203.7" cy="328.8" r="1.23"/>
<circle cx="277.8" cy="328.9" r="1.22"/>
<circle cx="277.8" cy="328.9" r="1.51"/>
<circle cx="283.3" cy="336.1" r="2.53"/>
</g>
<g fill="#000">
<circle cx="182.2" cy="207.1" r=".25"/>
<circle cx="162.5" cy="259.8" r=".25"/>
<circle cx="184.3" cy="259.8" r=".25"/>
<circle cx="142.7" cy="263.9" r=".17"/>
<circle cx="143.9" cy="262.7" r=".17"/>
<circle cx="158.7" cy="271.6" r=".25"/>
<circle cx="158.7" cy="267.2" r=".25"/>
<circle cx="161.1" cy="271.6" r=".25"/>
<circle cx="161.1" cy="267.1" r=".25"/>
<circle cx="185.7" cy="271.6" r=".25"/>
<circle cx="185.8" cy="267.2" r=".25"/>
<circle cx="220.6" cy="271.6" r=".25"/>
<circle cx="220.7" cy="267.2" r=".25"/>
<circle cx="242.7" cy="267.1" r=".17"/>
<circle cx="247.1" cy="271.6" r=".25"/>
<circle cx="247.2" cy="267.1" r=".25"/>
<circle cx="143.9" cy="330.1" r=".17"/>
<circle cx="145.1" cy="328.8" r=".17"/>
<circle cx="158.7" cy="325.6" r=".25"/>
<circle cx="158.7" cy="324.4" r=".25"/>
<circle cx="158.7" cy="321.1" r=".25"/>
<circle cx="158.7" cy="322.2" r=".25"/>
<circle cx="161.1" cy="325.5" r=".25"/>
<circle cx="161.1" cy="321.1" r=".25"/>
<circle cx="185.7" cy="325.6" r=".25"/>
<circle cx="185.8" cy="321.1" r=".25"/>
<circle cx="188" cy="324.4" r=".25"/>
<circle cx="188" cy="322.2" r=".25"/>
<circle cx="220.6" cy="325.6" r=".25"/>
<circle cx="220.7" cy="321.1" r=".25"/>
<circle cx="224.2" cy="332.9" r=".25"/>
</g>
<path d="M107.9 85.3l-42.1 42.1" fill="none" stroke="#007f7f" stroke-width=".42"/>
<circle cx="108" cy="85.3" r="1.17" fill="#007f7f"/>
<g fill="none" stroke="#007f7f" stroke-width=".42">
<path d="M71.2 39.9l77.8 25.3"/>
<circle cx="63.3" cy="129.9" r="3.5"/>
</g>
<circle cx="149" cy="65.2" r="1.17" fill="#007f7f"/>
<g fill="none" stroke="#007f7f" stroke-width=".42">
<path d="M99.3 22.8l21.2 21.2"/>
<circle cx="67.9" cy="38.8" r="3.5"/>
</g>
<circle cx="120.5" cy="44" r="1.17" fill="#007f7f"/>
<g fill="none" stroke="#007f7f" stroke-width=".42">
<path d="M259.4 19.9l-15.8 15.8"/>
<circle cx="96.8" cy="20.3" r="3.5"/>
</g>
<circle cx="243.6" cy="35.7" r="1.17" fill="#007f7f"/>
<g fill="none" stroke="#007f7f" stroke-width=".42">
<path d="M245.1 101.9l59.1 9.5"/>
<circle cx="261.8" cy="17.5" r="3.5"/>
</g>
<circle cx="245" cy="102" r="1.17" fill="#007f7f"/>
<g fill="none" stroke="#007f7f" stroke-width=".42">
<path d="M267.4 133.1l50 4.1"/>
<circle cx="307.6" cy="111.9" r="3.5"/>
</g>
<circle cx="267.4" cy="133.1" r="1.17" fill="#007f7f"/>
<g fill="none" stroke="#007f7f" stroke-width=".42">
<path d="M239 341l32.3 32.3"/>
<circle cx="320.9" cy="137.5" r="3.5"/>
</g>
<circle cx="238.9" cy="341" r="1.17" fill="#007f7f"/>
<g fill="none" stroke="#007f7f" stroke-width=".42">
<path d="M275.5 239.6l-26.1 29.4"/>
<circle cx="273.8" cy="375.8" r="3.5"/>
</g>
<path d="M251.3 266l.9 .8-2.8 2.2z" fill="#007f7f"/>
<g fill="none" stroke="#007f7f" stroke-width=".42">
<path d="M251.3 266l.9 .8-2.8 2.2zM222.8 333.6l-23.5 44.7"/>
<circle cx="277.9" cy="237" r="3.5"/>
</g>
<path d="M222.8 333.6l-1.1 3.4-1-.6z" fill="#007f7f"/>
<g fill="none" stroke="#007f7f" stroke-width=".42">
<path d="M222.8 333.6l-1.1 3.4-1-.6zM251.3 335.9l51.3 31.5"/>
<circle cx="197.6" cy="381.4" r="3.5"/>
</g>
<path d="M251.3 335.9l3.3 1.3-.6 1z" fill="#007f7f"/>
<g fill="none" stroke="#007f7f" stroke-width=".42">
<path d="M156.4 323.3l-69.7 17.1M251.3 335.9l3.3 1.3-.6 1z"/>
<circle cx="305.6" cy="369.2" r="3.5"/>
</g>
<path d="M152.9 323.6l3.5-.3-3.2 1.4z" fill="#007f7f"/>
<g fill="none" stroke="#007f7f" stroke-width=".42">
<path d="M118.3 216.9l42.3 42.2M152.9 323.6l3.5-.3-3.2 1.4z"/>
<circle cx="83.3" cy="341.2" r="3.5"/>
</g>
<path d="M158.5 256.2l2.1 2.9-2.9-2.1z" fill="#007f7f"/>
<g fill="none" stroke="#007f7f" stroke-width=".42">
<path d="M158.5 256.2l2.1 2.9-2.9-2.1zM168.8 316.4l-59 55.6"/>
<circle cx="115.8" cy="214.4" r="3.5"/>
</g>
<circle cx="168.8" cy="316.4" r="1.17" fill="#007f7f"/>
<g fill="none" stroke="#007f7f" stroke-width=".42">
<path d="M325 243.6l-80.1 31.8"/>
<circle cx="107.3" cy="374.4" r="3.5"/>
</g>
<path d="M244.9 275.4l3-1.9 .5 1.1z" fill="#007f7f"/>
<g fill="none" stroke="#007f7f" stroke-width=".42">
<path d="M79.7 275.4h81.4M244.9 275.4l3-1.9 .5 1.1z"/>
<circle cx="328.3" cy="242.3" r="3.5"/>
</g>
<path d="M157.6 274.8l3.5 .6-3.5 .5z" fill="#007f7f"/>
<g fill="none" stroke="#007f7f" stroke-width=".42">
<path d="M305.7 37.2l-71.1 45.7M157.6 274.8l3.5 .6-3.5 .5z"/>
<circle cx="76.3" cy="275.3" r="3.5"/>
</g>
<circle cx="234.6" cy="82.9" r="1.17" fill="#007f7f"/>
<g fill="none" stroke="#007f7f" stroke-width=".42">
<path d="M172.2 82.2l-64.8 85.9"/>
<circle cx="308.7" cy="35.3" r="3.5"/>
</g>
<circle cx="172.3" cy="82.2" r="1.16" fill="#007f7f"/>
<g fill="none" stroke="#007f7f" stroke-width=".42">
<path d="M314.5 310.5l-57.9 19.5"/>
<circle cx="105.3" cy="170.8" r="3.5"/>
</g>
<circle cx="256.6" cy="330" r="1.17" fill="#007f7f"/>
<g fill="none" stroke="#007f7f" stroke-width=".42">
<path d="M216.4 207.7l-26.7 54.9"/>
<circle cx="317.9" cy="309.3" r="3.5"/>
</g>
<circle cx="189.8" cy="262.6" r="1.17" fill="#007f7f"/>
<g fill="none" stroke="#007f7f" stroke-width=".42">
<path d="M169.2 328.5v45.3"/>
<circle cx="217.9" cy="204.6" r="3.5"/>
</g>
<circle cx="169.1" cy="328.5" r="1.17" fill="#007f7f"/>
<g fill="none" stroke="#007f7f" stroke-width=".42">
<path d="M257.3 229.2l-18.1 34.3"/>
<circle cx="169.1" cy="377.3" r="3.5"/>
</g>
<circle cx="239.2" cy="263.5" r="1.17" fill="#007f7f"/>
<circle cx="258.9" cy="226" r="3.5" fill="none" stroke="#007f7f" stroke-width=".42"/>
<path d="M584 10v400M399 213.5v45.5M414 211.1v47.9M464 211.1v139M487 211.1v47.9M510 211.1v139M520.8 211.1v47.9" fill="none" stroke="#000" stroke-width=".51"/>
<path d="M399 213.5h185M399 239.5h185M399 233h185M399 226.5h185M399 220h185M399 252.5h185M399 246h185" fill="none" stroke="#000" stroke-width=".42"/>
<g fill="none" stroke="#e6e6e6" stroke-width=".42">
<path d="M20.2 390a6.8 6.8 0 0 1 8.8 .8l.7 2.3-2.9 .1a2.79 2.79 0 0 0-2.2-2 2.79 2.79 0 0 0-2.8 1.1 2.05 2.05 0 0 0 2.4 1.9l1.3 .3a4.5 4.5 0 0 1 4.1 6.5 6.6 6.6 0 0 1-8.5 1.9 4.9 4.9 0 0 1-2.6-4.2l2.8-.3a3.1 3.1 0 0 0 2.7 2.7 3.1 3.1 0 0 0 3.2-2 2.75 2.75 0 0 0-3-1.9 5.2 5.2 0 0 1-5.1-3.9 3.7 3.7 0 0 1 1.1-3.3zM33.9 390.6a7.1 7.1 0 0 1 8.5-.9 7.1 7.1 0 0 1 3.2 8.1 7 7 0 0 1-8.3 5.6 7 7 0 0 1-5.3-8.5 6.7 6.7 0 0 1 1.9-4.3zM35.9 392.4a4 4 0 0 1 4.8-.7 4 4 0 0 1 2 4.4 4 4 0 0 1-3.9 5 4 4 0 0 1-3.9-5l.2-2.1zM48 389.2h2.9v11.7h7.1v2.4h-10zM60 389h2.9v14.3h-2.9zM65.6 389h5.2a6.1 6.1 0 0 1 6.7 7.3 6.1 6.1 0 0 1-6.6 7h-5.3zM68.4 391.5h2a3.5 3.5 0 0 1 4.1 4v1.3a3.4 3.4 0 0 1-3.9 4.1h-2.2zM85.4 389h10.6v2.5h-7.7v3.1h7.2v2.4h-7.2v3.9h8v2.4h-10.9zM98.7 389h5.2a6.1 6.1 0 0 1 6.7 7.3 6.1 6.1 0 0 1-6.6 7h-5.3zM101.6 391.5h1.9a3.5 3.5 0 0 1 4.1 4v1.3a3.4 3.4 0 0 1-3.9 4.1h-2.1zM114.6 390.6a7.5 7.5 0 0 1 10.4 .6l.7 1.7-2.9 .6a3.9 3.9 0 0 0-4.7-2 3.9 3.9 0 0 0-2.6 4.5 4.4 4.4 0 0 0 2.3 4.7 4.4 4.4 0 0 0 5.2-.9v-1.7h-3.3v-2.5h6.2v5.7a8.5 8.5 0 0 1-12.3-.9 8.6 8.6 0 0 1 1-9.8zM128.5 389h10.6v2.5h-7.7v3.1h7.1v2.4h-7.1v3.9h7.9v2.4h-10.8z"/>
<path d="M151.2 389h3.1l5.8 14.3h-3.2l-1.2-3.3h-5.7l-1.2 3.3h-3zM152.8 392.3l2 5.3h-3.9zM162.9 390.7a6.3 6.3 0 0 1 10.6 2.2l-2.9 .7a3.4 3.4 0 0 0-4-2.3 3.4 3.4 0 0 0-2.5 3.9 5.2 5.2 0 0 0 2 5.6 3.3 3.3 0 0 0 4.6-2.7l2.8 .8a6.4 6.4 0 0 1-7.4 4.5 6.4 6.4 0 0 1-5-7.1 7.8 7.8 0 0 1 1.8-5.6zM179.9 389h3.1l5.8 14.3h-3.2l-1.2-3.3h-5.7l-1.2 3.3h-3zM181.5 392.3l2 5.3h-3.9zM190.3 389h5.2a6.1 6.1 0 0 1 6.7 7.3 6.1 6.1 0 0 1-6.5 7h-5.4zM193.2 391.5h1.9a3.5 3.5 0 0 1 4.1 4v1.3a3.4 3.4 0 0 1-3.9 4.1h-2.1zM204.6 389h10.6v2.5h-7.7v3.1h7.2v2.4h-7.2v3.9h8v2.4h-10.9zM217.8 389h4.3l2.6 9.7 2.5-9.7h4.4v14.3h-2.7l-.1-11.3-2.7 11.3h-2.8l-2.8-11.3v11.3h-2.7zM234.4 389h2.8v14.3h-2.8zM241.3 390.7a6.3 6.3 0 0 1 10.5 2.2l-2.8 .7a3.4 3.4 0 0 0-4-2.3 3.4 3.4 0 0 0-2.6 3.9 5.2 5.2 0 0 0 2.1 5.6 3.3 3.3 0 0 0 4.6-2.7l2.8 .8a6.4 6.4 0 0 1-7.5 4.5 6.4 6.4 0 0 1-5-7.1 7.8 7.8 0 0 1 1.9-5.6zM261.1 390.7a6.3 6.3 0 0 1 10.6 2.2l-2.8 .7a3.4 3.4 0 0 0-4.1-2.3 3.4 3.4 0 0 0-2.5 3.9 5.2 5.2 0 0 0 2 5.6 3.3 3.3 0 0 0 4.6-2.7l2.8 .8a6.4 6.4 0 0 1-7.4 4.5 6.4 6.4 0 0 1-5-7.1 7.8 7.8 0 0 1 1.8-5.6z"/>
<path d="M275.5 390.6a7.1 7.1 0 0 1 8.6-.9 7.1 7.1 0 0 1 3.1 8.1 7 7 0 0 1-8.3 5.6 7 7 0 0 1-5.3-8.5 6.7 6.7 0 0 1 1.9-4.3zM277.6 392.4a4 4 0 0 1 4.8-.7 4 4 0 0 1 2 4.4 4 4 0 0 1-3.9 5 4 4 0 0 1-4-5l.3-2.1zM289.6 389h5.4a4.5 4.5 0 0 1 5.6 4.5 4.5 4.5 0 0 1-5.6 4.4h-2.5v5.4h-2.9zM292.5 391.5h1.9a2.2 2.2 0 0 1 2.6 .5 2.2 2.2 0 0 1 .3 2.5 3.4 3.4 0 0 1-3.3 1h-1.5zM301.4 389h3.4l3.3 5.7 3.2-5.7h3.3l-5.2 8.3v6h-2.8v-6z"/>
</g>
<g font-size="11.3" fill="#007f7f">
<text x="86.7" y="67.3">A</text>
<text x="296.3" y="67.3">A</text>
</g>
<text font-size="8" fill="#007f7f" x="203.8" y="193.1">Corte A-A</text>
<g font-size="8">
<text x="523.2" y="368.9">Colegio Salesianos S.</text>
<text x="523.2" y="377">Ignacio, Cádiz</text>
<text x="464.3" y="397.8">Reductora</text>
</g>
<g font-size="5.7">
<text x="405.4" y="218.5">2</text>
<text x="487.5" y="218.3">1998 CC493K</text>
<text x="513.6" y="218.4">21</text>
<text x="541.1" y="218.5">Ver plano 4.8</text>
<text x="405.4" y="225">2</text>
<text x="414.9" y="225.1">Rod. rígido de bolas 16008</text>
<text x="470.6" y="225">ISO 15</text>
<text x="490.5" y="225">100CrMo7</text>
<text x="513.2" y="225">20</text>
<text x="405.8" y="231.5">1</text>
<text x="414.4" y="231.3">Árbol de transmisión salida</text>
<text x="491.2" y="231.5">37CrMo4</text>
<text x="513.5" y="231.4">19</text>
<text x="540.3" y="231.4">Ver plano 4.10</text>
<text x="405.8" y="238">1</text>
<text x="414.4" y="237.9">Tapeta ciega árbol salida</text>
<text x="495.5" y="238">C45</text>
<text x="513.5" y="238">18</text>
<text x="541.1" y="238">Ver plano 4.6</text>
<text x="405.8" y="244.4">1</text>
<text x="414.6" y="244.6">Retén 35x45x7</text>
<text x="467" y="244.6">ISO 6194/1</text>
<text x="513.5" y="244.5">17</text>
<text x="405.8" y="251">1</text>
<text x="414.4" y="251">Árbol de transmisión entrada</text>
<text x="491.3" y="251.1">37CrMo4</text>
<text x="513.5" y="251">16</text>
<text x="541.1" y="251.1">Ver plano 4.9</text>
<text x="404.7" y="257.5">16</text>
<text x="414.6" y="257.4">Tornillo M8 x 16</text>
<text x="467.9" y="257.5">ISO 4762</text>
<text x="513.6" y="257.5">15</text>
<text x="495.6" y="264">C45</text>
<text x="541.2" y="264">Ver plano 4.3</text>
<text x="487.6" y="270.4">1998 CC493K</text>
<text x="470.6" y="277.1">ISO 15</text>
<text x="490.2" y="277.1">100CrMo7</text>
<text x="415.2" y="283.4">Tapeta ciega árbol entrada</text>
<text x="541.1" y="283.5">Ver plano 4.5</text>
<text x="414.6" y="290">Tapeta árbol de salida</text>
<text x="540.9" y="290.1">Ver plano 4.4</text>
<text x="405.8" y="296.5">1</text>
<text x="414.4" y="296.4">Retén 40x52x7</text>
<text x="466.8" y="296.5">ISO 6194/1</text>
<text x="414.8" y="309.4">Leng. plana tipo A 12x8x56</text>
<text x="467.5" y="309.6">ISO 773 A</text>
<text x="540.8" y="315.9">Ver plano 4.11</text>
<text x="493.5" y="322.4">37Cr4</text>
<text x="414.8" y="328.8">Leng. plana tipo A 10x8x56</text>
<text x="467.4" y="328.9">ISO 773 A</text>
<text x="464.5" y="371.7">24/01/2022</text>
<text x="464.6" y="378.4">24/01/2022</text>
</g>
<g font-size="5.6" fill="#007f7f">
<text x="95.7" y="22.1">2</text>
<text x="260.9" y="19.2">3</text>
<text x="67.2" y="40.6">1</text>
<text x="307.6" y="37">4</text>
<text x="306.6" y="113.7">5</text>
<text x="62.2" y="131.7">8</text>
<text x="319.8" y="139.2">6</text>
<text x="104.2" y="172.6">7</text>
<text x="216.1" y="206.3">10</text>
<text x="114.8" y="216.2">9</text>
<text x="257.5" y="227.8">11</text>
<text x="276.1" y="238.8">12</text>
<text x="326.6" y="244.1">13</text>
<text x="74.5" y="277.1">21</text>
<text x="316.1" y="311.1">14</text>
<text x="81.2" y="343">20</text>
<text x="303.9" y="370.9">15</text>
<text x="105.5" y="376.2">19</text>
<text x="272" y="377.6">16</text>
<text x="167.3" y="379.1">18</text>
<text x="195.8" y="383.2">17</text>
</g>
<g font-size="5.6">
<text x="415.3" y="218.4">Casquillo separador 15mm</text>
<text x="405.5" y="263.6">1</text>
<text x="414.9" y="263.9">Tapeta árbol de entrada</text>
<text x="513.6" y="264">14</text>
<text x="405" y="270.1">2</text>
<text x="414.4" y="270.5">Casquillo separador 15mm</text>
<text x="514" y="270.5">13</text>
<text x="541.5" y="270.5">Ver plano 4.7</text>
<text x="405" y="276.7">2</text>
<text x="415.2" y="276.9">Rod. rígido de bolas 16007</text>
<text x="513.8" y="277">12</text>
<text x="405.5" y="283.2">1</text>
<text x="495.2" y="283.3">C45</text>
<text x="514.2" y="283.3">11</text>
<text x="405.6" y="289.7">1</text>
<text x="495.3" y="289.9">C45</text>
<text x="514" y="289.9">10</text>
<text x="514.9" y="296.5">9</text>
<text x="404.2" y="302.6">14</text>
<text x="415.1" y="302.9">Tornillo M6 x 18</text>
<text x="467.9" y="303.1">ISO 4762</text>
<text x="514.9" y="302.8">8</text>
<text x="405.5" y="309.2">1</text>
<text x="493.5" y="309.6">C45EC</text>
<text x="514.8" y="309.2">7</text>
<text x="405.4" y="315.6">1</text>
<text x="415" y="316.2">Caja reductora part inferior</text>
<text x="495.4" y="316">C45</text>
<text x="515.2" y="315.6">6</text>
<text x="405.5" y="322.3">1</text>
<text x="415.2" y="322.4">Piñón</text>
<text x="515.1" y="322.5">5</text>
<text x="540.6" y="322.5">Ver plano 4.1</text>
<text x="405.7" y="328.9">1</text>
<text x="493.5" y="328.8">C45EC</text>
<text x="515.2" y="328.8">4</text>
<text x="405.3" y="335.2">2</text>
<text x="414.2" y="335.8">Tornillo Tapón M16 x 12</text>
<text x="469.2" y="335.5">DIN 910</text>
<text x="515.5" y="335.7">3</text>
<text x="405.7" y="341.9">1</text>
<text x="515.3" y="341.9">2</text>
<text x="414.6" y="342">Caja reductora parte sup</text>
<text x="495.4" y="342">C45</text>
<text x="540.5" y="342">Ver plano 4.12</text>
<text x="405.6" y="348.2">1</text>
<text x="414.4" y="348.4">Corona</text>
<text x="493.6" y="348.5">37Cr4</text>
<text x="515.4" y="348">1</text>
<text x="541.2" y="348.5">Ver plano 4.2</text>
<text x="428.9" y="356.7">Denominación</text>
<text x="468.8" y="356.7">Norma</text>
<text x="491.2" y="356.6">Material</text>
<text x="510.3" y="357.4">Marca</text>
<text x="535.8" y="357">Observaciones</text>
<text x="437.2" y="365.4">Nombre</text>
<text x="468.5" y="365">Fecha</text>
<text x="405.1" y="371.1">Dibujado</text>
<text x="432.7" y="371.7">Carlos López</text>
<text x="402.4" y="378">Comprobado</text>
<text x="525.6" y="386">Plano Nº: 4.0</text>
<text x="407.9" y="390.9">Escala:</text>
<text x="410.4" y="400">1 : 2</text>
<text x="525.9" y="396.5">Sustituye a:</text>
<text x="526" y="406.5">Sustituido por:</text>
</g>
<text font-size="5.3" x="429.8" y="378">Rafael Fernández</text>
<g font-size="4.8">
<text x="401.9" y="353.9">Nº de</text>
<text x="401.9" y="358.9">piezas</text>
</g>
</svg>
